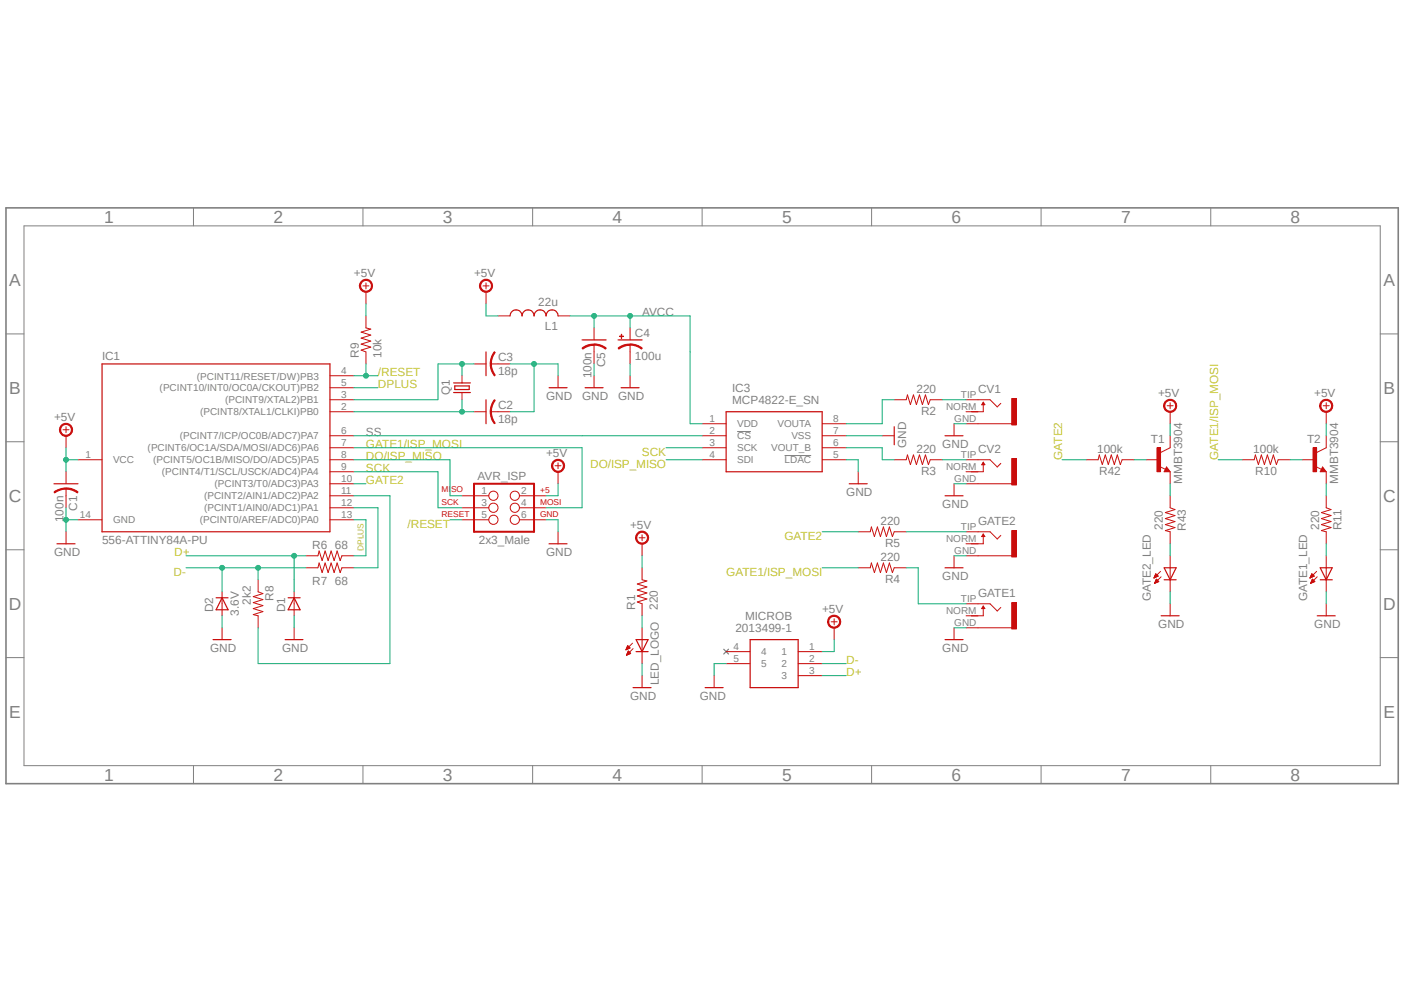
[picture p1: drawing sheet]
<svg xmlns="http://www.w3.org/2000/svg" width="297mm" height="210mm" viewBox="0 0 297 210" stroke-linecap="round" stroke-linejoin="round" font-family="sans-serif">
<path d="M.9 43.7l295.2 122.5M296.1 43.7l-295.2 122.5" fill="none" stroke="#fff" stroke-width=".21"/>
<path d="M1.3 44h294.5v121.8h-294.5z" fill="none" stroke="#808080" stroke-width=".34"/>
<g fill="none" stroke="#808080" stroke-width=".21">
<path d="M5.1 47.8h286.9v114.2h-286.9zM40.9 44v3.8M76.8 44v3.8M112.7 44v3.8M148.5 44v3.8M184.4 44v3.8M220.3 44v3.8M256.2 44v3.8M1.3 70.7h3.8M292 70.7h3.8M1.3 93.5h3.8M156 91.3h2.9"/>
<path d="M166 96.4h5.6M292 93.5h3.8M1.3 116.3h3.8M292 116.3h3.8M1.3 139.1h3.8M292 139.1h3.8M40.9 162v3.8M76.8 162v3.8M112.7 162v3.8M148.5 162v3.8M184.4 162v3.8M220.3 162v3.8"/>
<path d="M256.2 162v3.8"/>
</g>
<path d="M153.1 137.4l1 1M154.1 137.4l-1 1" fill="none" stroke="#808080" stroke-width=".25"/>
<path d="M21.6 77h48.2v35.5h-48.2zM102.8 74.5v5M12.1 115.1h3.8M116.2 115.1h3.8" fill="none" stroke="#c90d0c" stroke-width=".25"/>
<g fill="none" stroke="#c90d0c" stroke-width=".21">
<path d="M69.8 79.5h5.1M77.4 66.8v2.6l1 .2-2 .7 2 .6-2 .6 2 .7-2 .6 2 .6-2 .7 1 .4v2.5M103.8 77h1.6M16.5 97.3h5.1M69.8 97.3h5.1M69.8 92.2h5.1M69.8 94.7h5.1M69.8 99.8h5.1M69.8 82h5.1M69.8 84.6h5.1M69.8 87.1h5.1M189.2 97.3h2.5l.3-1 .6 2 .6-2 .7 2 .6-2 .7 2 .6-2 .6 2 .4-1h2.5"/>
<path d="M189.2 84.6h2.5l.3-1 .6 2 .6-2 .7 2 .6-2 .7 2 .6-2 .6 2 .4-1h2.5M14 112.5v2.6M16.5 110h5.1M69.8 110h5.1M69.8 102.4h5.1M69.8 104.9h5.1M69.8 107.4h5.1M97.7 110h5.7M97.7 104.9h5.7M97.7 107.4h5.7M109.9 110h5.6M109.9 104.9h5.6"/>
<path d="M109.9 107.4h5.6M118.1 112.5v2.6"/>
<circle cx="104.4" cy="107.4" r=".98"/>
<circle cx="104.4" cy="104.9" r=".98"/>
<circle cx="104.4" cy="110" r=".98"/>
<circle cx="108.9" cy="104.9" r=".98"/>
<circle cx="108.9" cy="107.4" r=".98"/>
<circle cx="108.9" cy="110" r=".98"/>
</g>
<path d="M100.3 102.4h12.7v10.1h-12.7z" fill="none" stroke="#c90d0c" stroke-width=".42"/>
<path d="M104.6 74.4l.2 .2a3.9 3.9 0 0 0-.8 2.4h-.3a4 4 0 0 1 .9-2.6z" fill-rule="evenodd" fill="#c90d0c"/>
<path d="M104.6 74.4l.2 .2a3.9 3.9 0 0 0-.8 2.4h-.3a4 4 0 0 1 .9-2.6z" fill="none" stroke="#c90d0c" stroke-width=".21"/>
<path d="M103.7 77h.3a4.1 4.1 0 0 0 .8 2.4l-.2 .1a3.9 3.9 0 0 1-.9-2.5z" fill-rule="evenodd" fill="#c90d0c"/>
<path d="M100.3 77h2.5M103.7 77h.3a4.1 4.1 0 0 0 .8 2.4l-.2 .1a3.9 3.9 0 0 1-.9-2.5zM105.4 77h2.5M103.8 87.1h1.6" fill="none" stroke="#c90d0c" stroke-width=".21"/>
<path d="M102.8 84.6v5.1" fill="none" stroke="#c90d0c" stroke-width=".25"/>
<path d="M104.6 84.6l.2 .1a4.1 4.1 0 0 0-.8 2.4h-.3a4 4 0 0 1 .9-2.5z" fill-rule="evenodd" fill="#c90d0c"/>
<path d="M104.6 84.6l.2 .1a4.1 4.1 0 0 0-.8 2.4h-.3a4 4 0 0 1 .9-2.5z" fill="none" stroke="#c90d0c" stroke-width=".21"/>
<path d="M103.7 87.1h.3a4.1 4.1 0 0 0 .8 2.4l-.2 .2a3.6 3.6 0 0 1-.9-2.6z" fill-rule="evenodd" fill="#c90d0c"/>
<path d="M118.1 79.5v2.5M100.3 87.1h2.5M103.7 87.1h.3a4.1 4.1 0 0 0 .8 2.4l-.2 .2a3.6 3.6 0 0 1-.9-2.6zM105.4 87.1h2.5M64.7 117.6h2.6l.2-1 .7 2 .6-2 .6 2 .7-2 .6 2 .6-2 .7 2 .3-1h2.6M47 125.2v5.1M47 132.8v2.5M54.6 122.7v2.5l1 .4-2 .6 2 .7-2 .6 2 .6-2 .7 2 .6-2 .6 1 .3v2.5M62.2 132.8v2.5M64.7 120.1h2.6l.2-1 .7 2.1 .6-2.1 .6 2.1 .7-2.1 .6 2.1 .6-2.1 .7 2.1 .3-1.1h2.6" fill="none" stroke="#c90d0c" stroke-width=".21"/>
<path d="M116.2 82h3.8M45.1 135.3h3.8M45.7 126.5h2.6M47 126.5l1.3 2.5h-2.6zM60.3 135.3h3.8" fill="none" stroke="#c90d0c" stroke-width=".25"/>
<path d="M214 84.3h1v5.6h-1z" fill-rule="evenodd" fill="#c90d0c"/>
<path d="M204.4 84.6h5.1l1.5 1.5 .7-.8M204.4 89.7h9.6M207.9 85.6h.1M207.9 85.4h.1M207.9 85.6l.1-.1v1.6h-3.6M208 85.1l.4 .5h-.7zM208 85.3l-.1 .2M208 85.4l.2 .2M208 85.3l.1 .1M214 84.3h1v5.6h-1z" fill="none" stroke="#c90d0c" stroke-width=".21"/>
<path d="M214 97h1v5.6h-1z" fill-rule="evenodd" fill="#c90d0c"/>
<path d="M204.4 97.3h5.1l1.5 1.5 .7-.8M207.9 98.3h.1M207.9 98.1h.1M207.9 98.3l.1-.1v1.6h-3.6M208 97.8l.4 .5h-.7zM208 98l-.1 .2M208 98.1l.2 .2M208 97.9l.1 .2M214 97h1v5.6h-1zM14 103.4v1.5M201.8 102.4v2.5M204.4 102.4h9.6" fill="none" stroke="#c90d0c" stroke-width=".21"/>
<path d="M11.4 102.4h5.1M199.9 104.9h3.8" fill="none" stroke="#c90d0c" stroke-width=".25"/>
<path d="M14 103.3a3.6 3.6 0 0 1 2.5 .8l-.1 .2a4.1 4.1 0 0 0-2.4-.8z" fill-rule="evenodd" fill="#c90d0c"/>
<path d="M14 103.3a3.6 3.6 0 0 1 2.5 .8l-.1 .2a4.1 4.1 0 0 0-2.4-.8z" fill="none" stroke="#c90d0c" stroke-width=".21"/>
<path d="M11.4 104.1l1.6-.7 1-.1v.2a4.1 4.1 0 0 0-2.4 .8z" fill-rule="evenodd" fill="#c90d0c"/>
<path d="M125.7 72.9v1.6M14 99.8v2.6M11.4 104.1l1.6-.7 1-.1v.2a4.1 4.1 0 0 0-2.4 .8zM14 104.9v2.5" fill="none" stroke="#c90d0c" stroke-width=".21"/>
<path d="M123.1 71.9h5.1" fill="none" stroke="#c90d0c" stroke-width=".25"/>
<path d="M125.7 72.8a4.2 4.2 0 0 1 2.6 .9l-.2 .2a3.8 3.8 0 0 0-2.4-.9z" fill-rule="evenodd" fill="#c90d0c"/>
<path d="M125.7 72.8a4.2 4.2 0 0 1 2.6 .9l-.2 .2a3.8 3.8 0 0 0-2.4-.9z" fill="none" stroke="#c90d0c" stroke-width=".21"/>
<path d="M123.1 73.7a3.6 3.6 0 0 1 2.6-.9v.3a3.9 3.9 0 0 0-2.4 .8z" fill-rule="evenodd" fill="#c90d0c"/>
<path d="M123.1 73.7a3.6 3.6 0 0 1 2.6-.9v.3a3.9 3.9 0 0 0-2.4 .8zM125.7 69.4v2.5M125.7 74.5v2.5M133.3 72.9v1.6" fill="none" stroke="#c90d0c" stroke-width=".21"/>
<path d="M130.8 71.9h5" fill="none" stroke="#c90d0c" stroke-width=".25"/>
<path d="M133.3 72.8a4.2 4.2 0 0 1 2.6 .9l-.2 .2a3.8 3.8 0 0 0-2.4-.9z" fill-rule="evenodd" fill="#c90d0c"/>
<path d="M133.3 72.8a4.2 4.2 0 0 1 2.6 .9l-.2 .2a3.8 3.8 0 0 0-2.4-.9z" fill="none" stroke="#c90d0c" stroke-width=".21"/>
<path d="M130.8 73.7a3.6 3.6 0 0 1 2.5-.9v.3a3.9 3.9 0 0 0-2.4 .8z" fill-rule="evenodd" fill="#c90d0c"/>
<path d="M130.8 73.7a3.6 3.6 0 0 1 2.5-.9v.3a3.9 3.9 0 0 0-2.4 .8z" fill="none" stroke="#c90d0c" stroke-width=".21"/>
<path d="M131.1 71.1l.8 .1z" fill-rule="evenodd" fill="#c90d0c"/>
<path d="M131.1 71.1l.8 .1z" fill="none" stroke="#c90d0c" stroke-width=".21"/>
<path d="M131.4 70.7l.1 .9z" fill-rule="evenodd" fill="#c90d0c"/>
<g fill="none" stroke="#c90d0c" stroke-width=".21">
<path d="M105.4 66.8h2.5M118.1 66.8h2.5M125.7 79.5v2.5M131.4 70.7l.1 .9zM133.3 69.4v2.5M133.3 74.5v2.5M133.3 79.5v2.5M201.8 89.7v2.5M181.6 112.5h2.5l.3-1 .6 2 .6-2 .7 2 .6-2 .6 2 .7-2 .6 2 .4-1h2.5M132.5 137.4h.1M132.5 137.3h.3M132.5 137.2h.5"/>
<path d="M132.6 137.2h.6M132.6 137.1h.7M132.6 138.6h.1M132.6 137h.6M132.6 138.5h.3M132.7 136.9h.4M132.7 138.4h.4M132.7 138.3h.6M132.7 136.8h.3M132.7 138.2h.7M132.8 136.7h.1M132.8 138.1h.5"/>
<path d="M132.8 138h.4M132.8 138h.3M132.9 137.9h.2M132.9 137.8l.5 .5-.9 .3zM133.3 137.1l-.5-.5-.4 .9M133.3 137.1l-.9 .4M133.8 136.1l-1.4 1.4M133.9 137.2l-1.4 1.4M135.8 120.1v2.6l1.1 .2-2.1 .7 2.1 .6-2.1 .6 2.1 .7-2.1 .6 2.1 .6-2.1 .7 1 .4v2.5M135.8 132.8v7.6M181.6 120.1h2.5l.3-1 .6 2.1 .6-2.1 .7 2.1 .6-2.1 .6 2.1 .7-2.1 .6 2.1 .4-1.1h2.5M135.8 143v2.5"/>
</g>
<path d="M107.9 66.8a1.27 1.27 0 0 1 1.3-1.2 1.27 1.27 0 0 1 1.2 1.2 1.27 1.27 0 0 1 1.3-1.2 1.27 1.27 0 0 1 1.3 1.2 1.27 1.27 0 0 1 1.3-1.2 1.27 1.27 0 0 1 1.2 1.2 1.27 1.27 0 0 1 1.3-1.2 1.27 1.27 0 0 1 1.3 1.2M123.8 82h3.8M131.4 82h3.8M199.9 92.2h3.8M134.6 135.3h2.5l-1.3 2.6zM134.6 137.9h2.5M133.9 145.5h3.8" fill="none" stroke="#c90d0c" stroke-width=".25"/>
<path d="M214 112.3h1v5.6h-1z" fill-rule="evenodd" fill="#c90d0c"/>
<path d="M204.4 112.5h5.1l1.5 1.5 .7-.7M204.4 117.6h9.6M207.9 113.5h.1M207.9 113.3l.3 .2M207.9 113.5l.1-.1v.1M208 113.6v1.5h-3.6M208 113l.4 .5h-.7zM208 113.2l-.1 .2M208 113.2l.1 .1M214 112.3h1v5.6h-1z" fill="none" stroke="#c90d0c" stroke-width=".21"/>
<path d="M214 127.5h1v5.6h-1z" fill-rule="evenodd" fill="#c90d0c"/>
<g fill="none" stroke="#c90d0c" stroke-width=".21">
<path d="M201.8 117.6v2.5M153.6 137.9h5.1M168.9 137.9h5M201.8 132.8v2.5M204.4 127.8h5.1l1.5 1.5 .7-.8M204.4 132.8h9.6M207.9 128.7h.1M207.9 128.5l.3 .2M207.9 128.7h.1v1.6h-3.6M208 128.2l.4 .6h-.7zM208 128.5l-.1 .2M208 128.4l.1 .1"/>
<path d="M214 127.5h1v5.6h-1zM151.1 143v2.5M153.6 140.4h5.1M168.9 140.4h5M168.9 143h5"/>
</g>
<path d="M158.7 135.3h10.2v10.2h-10.2zM199.9 120.1h3.8M199.9 135.3h3.8M149.2 145.5h3.8" fill="none" stroke="#c90d0c" stroke-width=".25"/>
<path d="M76.4 59.6a1.39 1.39 0 0 1 2.2 .2 1.39 1.39 0 0 1-.8 2.1 1.39 1.39 0 0 1-1.8-1.4h.3a1.15 1.15 0 0 1 1.5-1.1 1.15 1.15 0 0 1 .4 1.8 1.15 1.15 0 0 1-1.8-.3l-.1-.4h-.3z" fill-rule="evenodd" fill="#c90d0c"/>
<path d="M76.4 59.6a1.39 1.39 0 0 1 2.2 .2 1.39 1.39 0 0 1-.8 2.1 1.39 1.39 0 0 1-1.8-1.4h.3a1.15 1.15 0 0 1 1.5-1.1 1.15 1.15 0 0 1 .4 1.8 1.15 1.15 0 0 1-1.8-.3l-.1-.4h-.3zM77.4 59.9v1.2M76.8 60.5h1.3M77.4 61.8v2.5" fill="none" stroke="#c90d0c" stroke-width=".21"/>
<path d="M12.9 90a1.4 1.4 0 0 1 2.2 .2 1.4 1.4 0 0 1-.8 2.1 1.4 1.4 0 0 1-1.7-1.4h.2a1.13 1.13 0 0 1 1.6-1 1.13 1.13 0 0 1 .4 1.8 1.13 1.13 0 0 1-1.9-.3l-.1-.5h-.2z" fill-rule="evenodd" fill="#c90d0c"/>
<path d="M12.9 90a1.4 1.4 0 0 1 2.2 .2 1.4 1.4 0 0 1-.8 2.1 1.4 1.4 0 0 1-1.7-1.4h.2a1.13 1.13 0 0 1 1.6-1 1.13 1.13 0 0 1 .4 1.8 1.13 1.13 0 0 1-1.9-.3l-.1-.5h-.2zM13.3 90.9h1.3M14 90.3v1.3M14 92.2v2.5" fill="none" stroke="#c90d0c" stroke-width=".21"/>
<path d="M117 97.7a1.39 1.39 0 0 1 2.2 .1 1.39 1.39 0 0 1-.8 2.1 1.39 1.39 0 0 1-1.7-1.3h.2a1.13 1.13 0 0 1 1.5-1.2 1.13 1.13 0 0 1 .5 1.9 1.13 1.13 0 0 1-1.9-.4l-.1-.3h-.2z" fill-rule="evenodd" fill="#c90d0c"/>
<path d="M117 97.7a1.39 1.39 0 0 1 2.2 .1 1.39 1.39 0 0 1-.8 2.1 1.39 1.39 0 0 1-1.7-1.3h.2a1.13 1.13 0 0 1 1.5-1.2 1.13 1.13 0 0 1 .5 1.9 1.13 1.13 0 0 1-1.9-.4l-.1-.3h-.2zM117.4 98.6h1.3M118.1 97.9v1.3M118.1 99.8v2.6" fill="none" stroke="#c90d0c" stroke-width=".21"/>
<path d="M101.8 59.6a1.39 1.39 0 0 1 2.2 .2 1.39 1.39 0 0 1-.8 2.1 1.39 1.39 0 0 1-1.8-1.4h.3a1.15 1.15 0 0 1 1.5-1.1 1.15 1.15 0 0 1 .4 1.8 1.15 1.15 0 0 1-1.8-.3l-.1-.4h-.3z" fill-rule="evenodd" fill="#c90d0c"/>
<path d="M101.8 59.6a1.39 1.39 0 0 1 2.2 .2 1.39 1.39 0 0 1-.8 2.1 1.39 1.39 0 0 1-1.8-1.4h.3a1.15 1.15 0 0 1 1.5-1.1 1.15 1.15 0 0 1 .4 1.8 1.15 1.15 0 0 1-1.8-.3l-.1-.4h-.3zM102.8 59.9v1.2M102.2 60.5h1.3M102.8 61.8v2.5" fill="none" stroke="#c90d0c" stroke-width=".21"/>
<path d="M134.8 112.9a1.39 1.39 0 0 1 2.2 .2 1.39 1.39 0 0 1-.8 2.1 1.39 1.39 0 0 1-1.8-1.4h.3a1.13 1.13 0 0 1 1.5-1.1 1.13 1.13 0 0 1 .4 1.8 1.13 1.13 0 0 1-1.8-.3l-.1-.4h-.3z" fill-rule="evenodd" fill="#c90d0c"/>
<path d="M134.8 112.9a1.39 1.39 0 0 1 2.2 .2 1.39 1.39 0 0 1-.8 2.1 1.39 1.39 0 0 1-1.8-1.4h.3a1.13 1.13 0 0 1 1.5-1.1 1.13 1.13 0 0 1 .4 1.8 1.13 1.13 0 0 1-1.8-.3l-.1-.4h-.3zM135.2 113.8h1.3M135.8 113.2v1.2M135.8 115.1v2.5" fill="none" stroke="#c90d0c" stroke-width=".21"/>
<path d="M175.4 130.6a1.41 1.41 0 0 1 2.2 .1 1.41 1.41 0 0 1-.6 2.1 1.41 1.41 0 0 1-1.9-1.2h.2a1.14 1.14 0 0 1 1.5-1.1 1.14 1.14 0 0 1 .6 1.7 1.14 1.14 0 0 1-1.8 .1l-.3-.7h-.2z" fill-rule="evenodd" fill="#c90d0c"/>
<g fill="none" stroke="#c90d0c" stroke-width=".21">
<path d="M148.5 89.7h5.1M148.5 92.2h5.1M148.5 94.7h5.1M148.5 97.3h5.1M173.9 89.7h5.1M173.9 92.2h5.1M173.9 94.7h5.1M173.9 97.3h5.1M181.6 99.8v2.6M186.6 92.2h2.6M245.3 98.7l1.3 .6M246.8 98.8l.8 1h-1.3z"/>
<path d="M247.6 94.7l-2.1 1.1M62.2 125.2v5.1M175.4 130.6a1.41 1.41 0 0 1 2.2 .1 1.41 1.41 0 0 1-.6 2.1 1.41 1.41 0 0 1-1.9-1.2h.2a1.14 1.14 0 0 1 1.5-1.1 1.14 1.14 0 0 1 .6 1.7 1.14 1.14 0 0 1-1.8 .1l-.3-.7h-.2zM175.8 131.6h1.3M176.5 130.9v1.3M176.5 132.8v2.5"/>
</g>
<path d="M153.6 87.1h20.3v12.7h-20.3zM189.2 90.3v3.8M246.8 99.3l.1 .3h-.4l.3-.5 .5 .6h-.8M179.7 102.4h3.8M61 126.5h2.5M62.2 126.5l1.3 2.5h-2.5z" fill="none" stroke="#c90d0c" stroke-width=".25"/>
<path d="M244.8 94.7h.7v5.1h-.7z" fill-rule="evenodd" fill="#c90d0c"/>
<path d="M229.8 97.3h2.5l.3-1 .6 2 .6-2 .7 2 .6-2 .7 2 .6-2 .6 2 .4-1h2.5M242.5 97.3h2.5M244.8 94.7h.7v5.1h-.7zM247.6 92.2v2.5M247.6 99.8v2.6" fill="none" stroke="#c90d0c" stroke-width=".21"/>
<path d="M246.5 85a1.4 1.4 0 0 1 2.2 .1 1.4 1.4 0 0 1-.8 2.1 1.4 1.4 0 0 1-1.7-1.3h.2a1.15 1.15 0 0 1 1.6-1.1 1.15 1.15 0 0 1 .4 1.9 1.15 1.15 0 0 1-1.9-.4l-.1-.4h-.2z" fill-rule="evenodd" fill="#c90d0c"/>
<g fill="none" stroke="#c90d0c" stroke-width=".21">
<path d="M246.5 85a1.4 1.4 0 0 1 2.2 .1 1.4 1.4 0 0 1-.8 2.1 1.4 1.4 0 0 1-1.7-1.3h.2a1.15 1.15 0 0 1 1.6-1.1 1.15 1.15 0 0 1 .4 1.9 1.15 1.15 0 0 1-1.9-.4l-.1-.4h-.2zM246.9 85.9h1.3M247.6 85.2v1.3M247.6 87.1v2.6M278.3 98.7l1.3 .6M279.8 98.8l.8 1h-1.3zM280.6 94.7l-2.1 1.1M247.6 104.9v2.5l1 .4-2.1 .7 2.1 .6-2.1 .6 2.1 .7-2.1 .6 2.1 .6-2.1 .7 1.1 .2v2.6M247.6 117.6v7.6M244.2 122.3h.1M244.2 122.2h.2M244.2 122.1h.4"/>
<path d="M244.3 122h.6M244.3 123.4h.1M244.3 121.9h.7M244.3 123.3h.3M244.3 121.8h.6M244.3 123.2h.5M244.4 121.7h.5M244.4 123.1h.6M244.4 121.6h.3M244.4 123.1h.7M244.5 121.5h.1M244.5 123h.6"/>
<path d="M244.5 121.4l.5 .5-.9 .4zM244.5 122.9h.5M244.6 122.8h.3M244.6 122.7h.2M244.6 122.6h.1M245.1 123.1l-.5-.5-.3 .8M245.1 123.1l-.8 .3M245.5 120.9l-1.4 1.4M245.7 122l-1.4 1.4M247.6 127.8v2.5"/>
</g>
<path d="M279.8 99.3l.1 .3h-.3l.2-.5 .5 .6h-.7M245.7 130.3h3.8M246.3 120.1h2.5l-1.2 2.6zM246.3 122.7h2.5" fill="none" stroke="#c90d0c" stroke-width=".25"/>
<path d="M277.8 94.7h.7v5.1h-.7z" fill-rule="evenodd" fill="#c90d0c"/>
<path d="M262.8 97.3h2.5l.3-1 .6 2 .7-2 .6 2 .6-2 .7 2 .6-2 .6 2 .4-1h2.6M275.5 97.3h2.5M277.8 94.7h.7v5.1h-.7zM280.6 92.2v2.5M280.6 99.8v2.6" fill="none" stroke="#c90d0c" stroke-width=".21"/>
<path d="M279.5 85a1.4 1.4 0 0 1 2.3 .1 1.4 1.4 0 0 1-.8 2.1 1.4 1.4 0 0 1-1.8-1.3h.2a1.13 1.13 0 0 1 1.6-1.1 1.13 1.13 0 0 1 .4 1.8 1.13 1.13 0 0 1-1.9-.3l-.1-.4h-.2z" fill-rule="evenodd" fill="#c90d0c"/>
<g fill="none" stroke="#c90d0c" stroke-width=".21">
<path d="M97.7 79.5v1.5M97.7 83.1v1.5M279.5 85a1.4 1.4 0 0 1 2.3 .1 1.4 1.4 0 0 1-.8 2.1 1.4 1.4 0 0 1-1.8-1.3h.2a1.13 1.13 0 0 1 1.6-1.1 1.13 1.13 0 0 1 .4 1.8 1.13 1.13 0 0 1-1.9-.3l-.1-.4h-.2zM279.9 85.9h1.3M280.6 85.2v1.3M280.6 87.1v2.6M280.6 104.9v2.5l1 .4-2 .7 2 .6-2 .6 2 .7-2 .6 2 .6-2 .7 1 .2v2.6M280.6 117.6v7.6M277.2 122.3h.1M277.2 122.2h.2M277.2 122.1h.5M277.3 122h.6"/>
<path d="M277.3 123.4h.1M277.3 121.9h.7M277.3 123.3h.2M277.4 121.8h.5M277.4 123.2h.3M277.4 121.7h.4M277.4 123.1h.6M277.4 121.6h.3M277.4 123.1h.8M277.5 121.5h.2M277.5 121.5h.1M277.5 123h.6"/>
<path d="M277.5 121.4l.5 .5-.8 .4zM277.5 122.9h.5M277.6 122.8h.3M277.6 122.7h.2M277.6 122.6h.1M278.2 123.1l-.5-.5-.4 .8M278.2 123.1l-.9 .3M278.5 120.9l-1.3 1.4M278.7 122l-1.4 1.4M280.6 127.8v2.5"/>
</g>
<path d="M96 81h3.5M96 83.1h3.5M96.2 81.7h3.1v.7h-3.1zM278.7 130.3h3.8M279.3 120.1h2.6l-1.3 2.6zM279.3 122.7h2.6" fill="none" stroke="#c90d0c" stroke-width=".25"/>
<path d="M14 110h2.5M14 107.4v5.1" fill="none" stroke="#0dab76" stroke-width=".21"/>
<circle cx="14" cy="110" r=".51" fill="#0dab76"/>
<g fill="none" stroke="#0dab76" stroke-width=".21">
<path d="M107.9 77h10.2v2.5M113 77v10.1h-5.1M115.5 110h2.6v2.5"/>
<circle cx="14" cy="110" r=".51"/>
</g>
<circle cx="113" cy="77" r=".51" fill="#0dab76"/>
<g fill="none" stroke="#0dab76" stroke-width=".21">
<path d="M97.7 77v2.5M100.3 77h-7.6v7.6h-17.8M125.7 77v2.5M133.3 77v2.5M179 92.2h7.6M179 97.3h2.6v2.5M201.8 89.7h2.6M201.8 102.4h2.6M201.8 117.6h2.6M47 130.3v2.5M62.2 130.3v2.5M201.8 132.8h2.6"/>
<path d="M247.6 125.2v2.6M280.6 125.2v2.6M135.8 140.4v2.6M153.6 140.4h-2.5v2.6"/>
<circle cx="113" cy="77" r=".51"/>
</g>
<circle cx="97.7" cy="77" r=".51" fill="#0dab76"/>
<g fill="none" stroke="#0dab76" stroke-width=".21">
<path d="M74.9 87.1h25.4M97.7 84.6v2.5"/>
<circle cx="97.7" cy="77" r=".51"/>
</g>
<circle cx="97.7" cy="87.1" r=".51" fill="#0dab76"/>
<g fill="none" stroke="#0dab76" stroke-width=".21">
<path d="M74.9 79.5h5.1M77.4 77v2.5"/>
<circle cx="97.7" cy="87.1" r=".51"/>
</g>
<circle cx="77.4" cy="79.5" r=".51" fill="#0dab76"/>
<g fill="none" stroke="#0dab76" stroke-width=".21">
<path d="M74.9 82h5.1M74.9 94.7h48.2v12.7h-7.6M74.9 99.8h17.8v7.6h5M74.9 97.3h20.3v7.6h2.5M74.9 92.2h73.6M140.9 94.7h7.6M140.9 97.3h7.6M179 94.7h7.6v2.6h2.6M189.2 84.6h-2.6v5.1h-7.6M257.7 97.3h5.1M39.4 117.6h25.3M62.2 117.6v5.1"/>
<path d="M74.9 110h2.5v7.6h-2.5M95.2 110h2.5M173.9 120.1h7.7"/>
<circle cx="77.4" cy="79.5" r=".51"/>
</g>
<circle cx="62.2" cy="117.6" r=".51" fill="#0dab76"/>
<g fill="none" stroke="#0dab76" stroke-width=".21">
<path d="M39.4 120.1h25.3M47 120.1v5.1M54.6 120.1v2.6M62.2 122.7v2.5M173.9 143h5.1"/>
<circle cx="62.2" cy="117.6" r=".51"/>
</g>
<circle cx="47" cy="120.1" r=".51" fill="#0dab76"/>
<circle cx="47" cy="120.1" r=".51" fill="none" stroke="#0dab76" stroke-width=".21"/>
<circle cx="54.6" cy="120.1" r=".51" fill="#0dab76"/>
<g fill="none" stroke="#0dab76" stroke-width=".21">
<path d="M120.6 66.8h25.4v7.7M125.7 66.8v2.6M133.3 66.8v2.6M224.7 97.3h5.1M74.9 104.9h7.6v35.5h-27.9v-7.6M74.9 107.4h5.1v12.7h-5.1M74.9 102.4h2.5M173.9 112.5h7.7M173.9 140.4h5.1"/>
<circle cx="54.6" cy="120.1" r=".51"/>
</g>
<circle cx="125.7" cy="66.8" r=".51" fill="#0dab76"/>
<circle cx="125.7" cy="66.8" r=".51" fill="none" stroke="#0dab76" stroke-width=".21"/>
<circle cx="133.3" cy="66.8" r=".51" fill="#0dab76"/>
<g fill="none" stroke="#0dab76" stroke-width=".21">
<path d="M146 74.5v15.2h2.5M14 97.3h2.5M14 94.7v5.1M199.3 97.3h5.1M199.3 84.6h5.1M118.1 102.4v2.5h-2.6M135.8 117.6v2.5M191.7 112.5h12.7M135.8 130.3v2.5M191.7 120.1h2.6v7.7h10.1"/>
<circle cx="133.3" cy="66.8" r=".51"/>
</g>
<circle cx="14" cy="97.3" r=".51" fill="#0dab76"/>
<g fill="none" stroke="#0dab76" stroke-width=".21">
<path d="M77.4 64.3v2.5M102.8 64.3v2.5h2.6M239.9 97.3h2.6M247.6 89.7v2.5M273 97.3h2.5M280.6 89.7v2.5M247.6 102.4v2.5M247.6 115.1v2.5M280.6 102.4v2.5M280.6 115.1v2.5M176.5 135.3v2.6h-2.6"/>
<circle cx="14" cy="97.3" r=".51"/>
</g>
<g font-size="3.7" fill="#808080">
<text x="22" y="47.2">1</text>
<text x="57.9" y="47.2">2</text>
<text x="93.7" y="47.2">3</text>
<text x="129.6" y="47.2">4</text>
<text x="165.5" y="47.2">5</text>
<text x="201.3" y="47.2">6</text>
<text x="237.2" y="47.2">7</text>
<text x="273" y="47.2">8</text>
<text x="1.9" y="60.5">A</text>
<text x="292.7" y="60.5">A</text>
<text x="1.9" y="83.4">B</text>
<text x="292.7" y="83.4">B</text>
<text x="1.9" y="106.2">C</text>
<text x="292.6" y="106.2">C</text>
<text x="1.9" y="129.1">D</text>
<text x="292.6" y="129.1">D</text>
<text x="1.9" y="151.9">E</text>
<text x="292.7" y="151.9">E</text>
<text x="22" y="165.2">1</text>
<text x="57.9" y="165.2">2</text>
<text x="93.7" y="165.2">3</text>
<text x="129.6" y="165.2">4</text>
<text x="165.5" y="165.2">5</text>
<text x="201.3" y="165.2">6</text>
<text x="237.2" y="165.2">7</text>
<text x="273" y="165.2">8</text>
</g>
<g font-size="2.5" fill="#808080">
<text x="74.9" y="58.6">+5V</text>
<text x="100.3" y="58.6">+5V</text>
<text x="113.9" y="64.8">22u</text>
<text x="115.3" y="69.9">L1</text>
<text x="134.3" y="71.3">C4</text>
<text x="135.8" y="66.8">AVCC</text>
<text x="21.6" y="76.2">IC1</text>
<text x="75.9" y="75.7" transform="rotate(-90 75.9 75.7)">R9</text>
<text x="80.7" y="75.7" transform="rotate(-90 80.7 75.7)">10k</text>
<text x="105.4" y="76.4">C3</text>
<text x="128.1" y="77.7" transform="rotate(-90 128.1 77.7)">C5</text>
<text x="134.3" y="76.1">100u</text>
<text x="95.2" y="83.6" transform="rotate(-90 95.2 83.6)">Q1</text>
<text x="105.4" y="79.3">18p</text>
<text x="125.2" y="80.1" transform="rotate(-90 125.2 80.1)">100n</text>
<text x="154.9" y="82.9">IC3</text>
<text x="193.9" y="83.1">220</text>
<text x="206.9" y="83.1">CV1</text>
<text x="245" y="83.9">+5V</text>
<text x="278" y="83.9">+5V</text>
<text x="11.4" y="89">+5V</text>
<text x="105.4" y="89.4">18p</text>
<text x="105.4" y="86.5">C2</text>
<text x="115.5" y="84.6">GND</text>
<text x="123.1" y="84.6">GND</text>
<text x="130.8" y="84.6">GND</text>
<text x="154.9" y="85.5">MCP4822-E_SN</text>
<text x="194.9" y="87.9">R2</text>
<text x="77.4" y="92.2">SS</text>
<text x="191.7" y="94.7" transform="rotate(-90 191.7 94.7)">GND</text>
<text x="193.9" y="95.8">220</text>
<text x="199.3" y="94.7">GND</text>
<text x="206.9" y="95.8">CV2</text>
<text x="232.1" y="95.8">100k</text>
<text x="243.5" y="93.7">T1</text>
<text x="265.1" y="95.8">100k</text>
<text x="276.5" y="93.7">T2</text>
<text x="101" y="101.6">AVR_ISP</text>
<text x="115.5" y="96.6">+5V</text>
<text x="194.9" y="100.6">R3</text>
<text x="232.5" y="100.6">R42</text>
<text x="265.6" y="100.6">R10</text>
<text x="179" y="104.9">GND</text>
<text x="199.3" y="107.4">GND</text>
<text x="250.1" y="102.4" transform="rotate(-90 250.1 102.4)">MMBT3904</text>
<text x="283.1" y="102.4" transform="rotate(-90 283.1 102.4)">MMBT3904</text>
<text x="13.5" y="110.5" transform="rotate(-90 13.5 110.5)">100n</text>
<text x="16.3" y="108.1" transform="rotate(-90 16.3 108.1)">C1</text>
<text x="133.3" y="111.9">+5V</text>
<text x="186.3" y="111">220</text>
<text x="206.9" y="111">GATE2</text>
<text x="246" y="112.1" transform="rotate(-90 246 112.1)">220</text>
<text x="250.9" y="112.3" transform="rotate(-90 250.9 112.3)">R43</text>
<text x="279.1" y="112.1" transform="rotate(-90 279.1 112.1)">220</text>
<text x="283.8" y="112.2" transform="rotate(-90 283.8 112.2)">R11</text>
<text x="11.4" y="117.6">GND</text>
<text x="21.6" y="115.1">556-ATTINY84A-PU</text>
<text x="66" y="116.1">R6</text>
<text x="70.8" y="116.1">68</text>
<text x="101.3" y="115.1">2x3_Male</text>
<text x="115.5" y="117.6">GND</text>
<text x="186.3" y="118.6">220</text>
<text x="187.2" y="115.8">R5</text>
<text x="66" y="123.7">R7</text>
<text x="70.8" y="123.7">68</text>
<text x="187.2" y="123.4">R4</text>
<text x="199.3" y="122.7">GND</text>
<text x="45.1" y="129.5" transform="rotate(-90 45.1 129.5)">D2</text>
<text x="50.5" y="130.3" transform="rotate(-90 50.5 130.3)">3.6V</text>
<text x="53.1" y="128" transform="rotate(-90 53.1 128)">2k2</text>
<text x="57.9" y="127.2" transform="rotate(-90 57.9 127.2)">R8</text>
<text x="60.3" y="129.5" transform="rotate(-90 60.3 129.5)">D1</text>
<text x="134.4" y="129" transform="rotate(-90 134.4 129)">R1</text>
<text x="139.1" y="129" transform="rotate(-90 139.1 129)">220</text>
<text x="157.6" y="131.2">MICROB</text>
<text x="173.9" y="129.7">+5V</text>
<text x="206.9" y="126.2">GATE1</text>
<text x="243.5" y="127.3" transform="rotate(-90 243.5 127.3)">GATE2_LED</text>
<text x="276.5" y="127.3" transform="rotate(-90 276.5 127.3)">GATE1_LED</text>
<text x="44.4" y="137.9">GND</text>
<text x="59.7" y="137.9">GND</text>
<text x="155.6" y="133.7">2013499-1</text>
<text x="199.3" y="137.9">GND</text>
<text x="245" y="132.8">GND</text>
<text x="278" y="132.8">GND</text>
<text x="133.3" y="148">GND</text>
<text x="139.4" y="145" transform="rotate(-90 139.4 145)">LED_LOGO</text>
<text x="148" y="148">GND</text>
</g>
<g font-size="2.5" fill="#c8c832">
<text x="80" y="79.5">/RESET</text>
<text x="80" y="82">DPLUS</text>
<text x="77.4" y="94.7">GATE1/ISP_MOSI</text>
<text x="77.4" y="97.3">DO/ISP_MISO</text>
<text x="77.4" y="99.8">SCK</text>
<text x="124.8" y="99.1">DO/ISP_MISO</text>
<text x="135.8" y="96.5">SCK</text>
<text x="224.7" y="97.3" transform="rotate(-90 224.7 97.3)">GATE2</text>
<text x="257.7" y="97.3" transform="rotate(-90 257.7 97.3)">GATE1/ISP_MOSI</text>
<text x="77.4" y="102.4">GATE2</text>
<text x="86.2" y="111.8">/RESET</text>
<text x="36.8" y="117.6">D+</text>
<text x="165.9" y="114.3">GATE2</text>
<text x="36.7" y="121.9">D-</text>
<text x="153.6" y="121.9">GATE1/ISP_MOSI</text>
<text x="179" y="143">D+</text>
<text x="179" y="140.4">D-</text>
</g>
<g font-size="2.1" fill="#808080">
<text x="33.8" y="82.8">(PCINT10/INT0/OC0A/CKOUT)PB2</text>
<text x="41.7" y="80.3">(PCINT11/RESET/DW)PB3</text>
<text x="72.2" y="79.2">4</text>
<text x="72.2" y="81.7">5</text>
<text x="42.3" y="87.9">(PCINT8/XTAL1/CLKI)PB0</text>
<text x="47.6" y="85.3">(PCINT9/XTAL2)PB1</text>
<text x="72.2" y="84.2">3</text>
<text x="72.2" y="86.8">2</text>
<text x="150.1" y="89.3">1</text>
<text x="176.3" y="89.3">8</text>
<text x="200.1" y="86.8">NORM</text>
<text x="201.9" y="89.3">GND</text>
<text x="203.3" y="84.2">TIP</text>
<text x="31.2" y="95.5">(PCINT6/OC1A/SDA/MOSI/ADC6)PA6</text>
<text x="38" y="93">(PCINT7/ICP/OC0B/ADC7)PA7</text>
<text x="72.2" y="91.9">6</text>
<text x="72.2" y="94.4">7</text>
<text x="150.1" y="91.9">2</text>
<text x="150.1" y="94.4">3</text>
<text x="156" y="95.5">SCK</text>
<text x="156" y="90.4">VDD</text>
<text x="156" y="93">CS</text>
<text x="163.1" y="95.5">VOUT_B</text>
<text x="164.5" y="90.4">VOUTA</text>
<text x="167.4" y="93">VSS</text>
<text x="176.3" y="91.9">7</text>
<text x="176.3" y="94.4">6</text>
<text x="18.1" y="96.9">1</text>
<text x="23.9" y="98">VCC</text>
<text x="32.4" y="98">(PCINT5/OC1B/MISO/DO/ADC5)PA5</text>
<text x="34.2" y="100.6">(PCINT4/T1/SCL/USCK/ADC4)PA4</text>
<text x="72.2" y="96.9">8</text>
<text x="72.2" y="99.5">9</text>
<text x="150.1" y="96.9">4</text>
<text x="156" y="98">SDI</text>
<text x="166" y="98">LDAC</text>
<text x="176.3" y="96.9">5</text>
<text x="200.1" y="99.5">NORM</text>
<text x="203.3" y="96.9">TIP</text>
<text x="43.2" y="105.7">(PCINT2/AIN1/ADC2)PA2</text>
<text x="45.4" y="103.1">(PCINT3/T0/ADC3)PA3</text>
<text x="72.2" y="102">10</text>
<text x="72.2" y="104.6">11</text>
<text x="72.2" y="107.1">12</text>
<text x="101.9" y="104.6">1</text>
<text x="101.9" y="107.1">3</text>
<text x="110.2" y="104.6">2</text>
<text x="110.2" y="107.1">4</text>
<text x="201.9" y="102">GND</text>
<text x="16.9" y="109.6">14</text>
<text x="23.9" y="110.7">GND</text>
<text x="42.2" y="110.7">(PCINT0/AREF/ADC0)PA0</text>
<text x="43.2" y="108.2">(PCINT1/AIN0/ADC1)PA1</text>
<text x="72.2" y="109.6">13</text>
<text x="101.9" y="109.6">5</text>
<text x="110.2" y="109.6">6</text>
<text x="203.3" y="112.2">TIP</text>
<text x="200.1" y="114.7">NORM</text>
<text x="201.9" y="117.2">GND</text>
<text x="200.1" y="129.9">NORM</text>
<text x="203.3" y="127.4">TIP</text>
<text x="155.2" y="137.5">4</text>
<text x="171.2" y="137.5">1</text>
<text x="201.9" y="132.5">GND</text>
<text x="155.2" y="140.1">5</text>
<text x="161" y="138.6">4</text>
<text x="161" y="141.2">5</text>
<text x="165.4" y="138.6">1</text>
<text x="165.4" y="141.2">2</text>
<text x="165.4" y="143.7">3</text>
<text x="171.2" y="140.1">2</text>
<text x="171.2" y="142.6">3</text>
</g>
<g font-size="1.8" fill="#c90d0c">
<text x="93.4" y="106.9">SCK</text>
<text x="93.4" y="104.1">MISO</text>
<text x="114.3" y="106.8">MOSI</text>
<text x="114.3" y="104.4">+5</text>
<text x="93.4" y="109.5">RESET</text>
<text x="114.3" y="109.5">GND</text>
</g>
<text font-size="1.8" fill="#c8c832" x="76.9" y="116.6" transform="rotate(-90 76.9 116.6)">DPLUS</text>
</svg>
